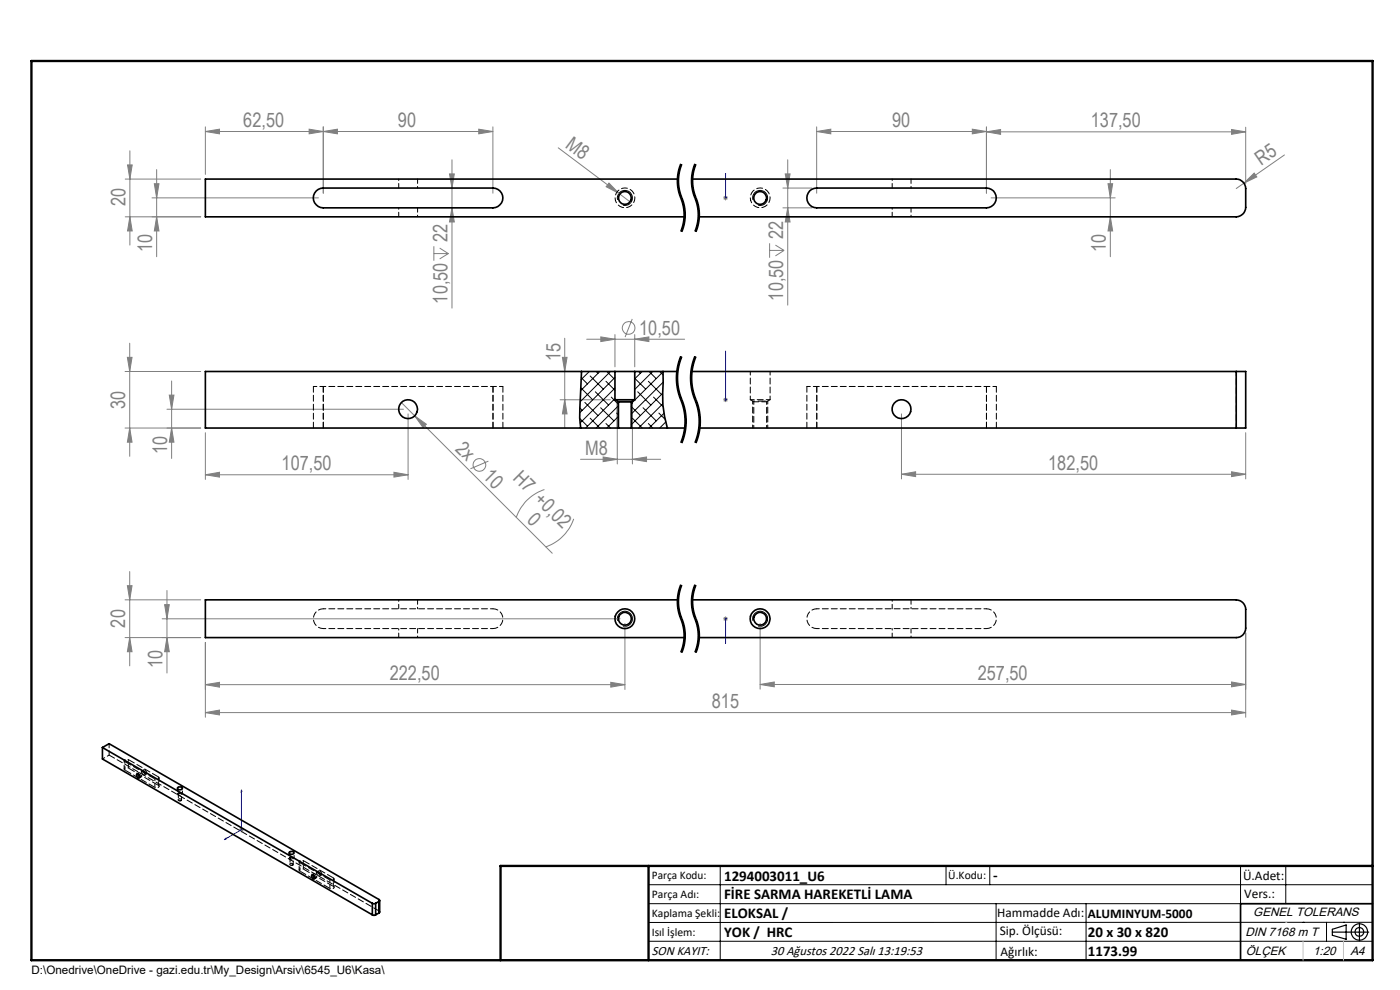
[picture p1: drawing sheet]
<svg xmlns="http://www.w3.org/2000/svg" width="297mm" height="210mm" viewBox="0 0 297 210" stroke-linecap="round" stroke-linejoin="round" font-family="sans-serif">
<g fill="none" stroke="#808080" stroke-width=".21">
<path d="M26.6 38h16M27.1 35h.9l-.4 3zM27.6 32v20M32.7 39h1l-.5 3zM33.2 36v18.5M43.6 27.9l3-.5v1zM43.6 26.9v10.1M43.6 27.9h61M65.6 27.4l3 .5-3 .5zM68.6 27.9l3-.5v1zM68.6 26.9v14.1M95.4 36.9h1l-.5 3z"/>
<path d="M95.9 33.9v31.5M101.6 27.4l3 .5-3 .5zM104.6 26.9v14.1M118.4 31.4l12.9 9.6M129.2 38.8l2.1 2.2-2.7-1.4zM166.1 39.9h6.2M166.6 36.9h1l-.5 3zM167.1 33.9v30.8M173.2 27.9l3-.5v1zM173.2 27.9h36.1M173.2 26.9v14.1M206.3 27.4l3 .5-3 .5z"/>
<path d="M209.3 28l3-.5v1zM209.3 26.9v14.1M209.3 28h55M235.1 39h.9l-.5 3zM235.5 36v18.5M261.3 27.5l3 .5-3 .5zM263.9 38.8l2.2-2.1 .5 .8zM263.9 38.8l-1.6 1.2M264.3 27v12M272.5 32.9l-8.6 5.9M26.6 46h16M27.6 46l.4 3h-.9z"/>
<path d="M32.2 42h35.4M33.2 46l.5 3h-1zM92 52.2v3.1M92 53.8h3.1M93.3 52.6l1.8 1.2M95.1 53.8l-1.8 1.1M95.9 44.1l.5 3h-1zM131.3 41l2.5 2M153.4 42h1M153.6 41.6l.7 .7M153.9 41.5v1M154.3 41.6l-.7 .7"/>
<path d="M163.3 51.6v3.1M163.3 53.1h3M164.5 52l1.8 1.1M166.1 44.1h6.2M166.3 53.1l-1.8 1.2M167.1 44.1l.5 3h-1zM210.3 42h26.3M235.5 46l.5 3h-.9zM26.5 78.8h16.1M27 75.8h1l-.5 3zM27.5 72.8v24M119.3 75.8h1l-.5 3z"/>
<path d="M119.8 71.7v19.1M124.5 72h20.7M127.5 71.5l3 .5-3 .5zM130.5 71v6.8M134.1 67.7l-1.5 3.8M134.7 72l3-.5v1zM134.7 71v6.8M27.5 90.8l.5 3h-1zM35.4 86.8h50.2M35.9 83.8h1l-.5 3zM36.4 90.8l.5 3h-1zM36.4 80.8v16.5"/>
<path d="M42.6 90.8h-16.1M43.6 91.8v9.9M85.2 85.4l2.8 2.8M86.6 87.8v13.9M88 88.2l2.5 1.8-.8 .7zM88 88.2l29.2 29.2M103.6 97.8l-3.8 1.6M118.8 84.8h10.7M119.8 84.8l.5 3h-1zM123.2 97.4h17M128 96.9l3 .5-3 .5zM131 85.8v12.6"/>
<path d="M134.2 97.4l3-.5v1zM134.2 85.8v12.6M153.4 84.8h1M153.6 84.4l.7 .8M153.9 84.3v1M154.3 84.4l-.7 .8M191.2 87.8v13.8M264.3 91.8v9.8M43.6 100.7l3-.5v1zM43.6 100.7h43M83.6 100.2l3 .5-3 .5zM115.5 103.8a9.4 9.4 0 0 0-6 6"/>
<path d="M121.7 110.1a9.6 9.6 0 0 1-6 5.9M191.2 100.6l3-.5v1zM191.2 100.6h73.1M261.3 100.1l3 .5-3 .5zM26.5 135.2h16.1M26.5 127.2h16.1M27 124.2h1l-.5 3zM27.5 121.2v20M27.5 135.2l.5 3h-1zM34.4 131.3h97.2M34.9 128.3h1l-.5 3zM35.4 125.3v17.5"/>
<path d="M35.4 135.2l.5 3h-1zM43.6 136.3v15.8M132.6 132.2v14.1M153.4 131.3h1M153.6 130.9l.7 .7M153.9 130.8v1M154.3 130.9l-.7 .7M161.3 132.2v14M264.3 134.3v17.8M43.6 145.2l3-.5v1.1zM43.6 151.2l3-.6v1.1zM43.6 145.2h89"/>
<path d="M43.6 151.2h220.7M129.6 144.7l3 .5-3 .6zM161.3 145.2l3-.5v1zM161.3 145.2h103M261.3 144.7l3 .5-3 .5zM261.3 150.6l3 .6-3 .5zM50.7 176h1.1M50.9 175.6l.7 .7M51.2 175.5v1M51.6 175.6l-.7 .7"/>
<circle cx="133.3" cy="69.6" r="1.34"/>
<circle cx="101.7" cy="98.6" r="1.35"/>
</g>
<g fill="none" stroke="#000" stroke-width=".21">
<path d="M143.6 38.2l.2 2.1 .9 2.5M143.8 36.4l-.2 1.8M144.1 39.9l.1 .4M144.2 35.1l-.4 1.3M144.4 34.7l-.2 .4M144.5 34.8a9.7 9.7 0 0 0 .3 8 9.3 9.3 0 0 1-.3 6.3M144.7 34.9l-.6 2.4v2.6M146.6 38.2l.2 2.1 .7 2.1M146.8 36.4l-.2 1.8M147.1 39.9l.1 .4M147.2 35.1l-.4 1.3M147.4 34.7l-.2 .4"/>
<path d="M147.5 34.8a9.7 9.7 0 0 0 .3 8 9.3 9.3 0 0 1-.3 6.3M147.7 34.9l-.6 2.4v2.6M131 42.4a1.6 1.6 0 0 1 1.4-2 1.6 1.6 0 0 1 1.8 1.7 1.6 1.6 0 0 1-2 1.4M144.2 40.3l.3 1.2M144.5 41.5l.6 1.6 .3 1.8M144.7 42.8l.4 2.5-.3 2.6M144.7 48.3l-.3 .8M144.8 47.9l-.1 .4M145.4 44.9a9.5 9.5 0 0 1-.7 4.3M147.2 40.3l.3 1.2M147.5 42.4a9.1 9.1 0 0 1 .3 5.5M147.5 48.7l-.1 .4"/>
<path d="M147.5 41.5l.6 1.6 .3 1.8M147.8 47.9l-.3 .8M148.4 44.9a9.5 9.5 0 0 1-.7 4.3M159.7 42.4a1.6 1.6 0 0 1 1.4-2 1.6 1.6 0 0 1 1.7 1.7 1.6 1.6 0 0 1-2 1.4M143.8 79.9l.2 2.5 .6 2.1M144.4 75.5a12.1 12.1 0 0 0-.8 6.9M144.5 76.1l-.5 1.9-.2 2M144.5 75.6a12.4 12.4 0 0 0 .4 10.1 11.9 11.9 0 0 1-.4 8.3M144.7 75.7l-.2 .4M146.8 79.9l.1 2 .5 1.9M147.4 76.6l-.4 1.4-.2 2M147.4 75.5a12.1 12.1 0 0 0-.8 6.9"/>
<path d="M147.5 76.1l-.1 .5M147.5 75.6a12.4 12.4 0 0 0 .4 10.1 11.9 11.9 0 0 1-.4 8.3M147.7 75.7l-.2 .4M131 90.8v-5.7h3.2v5.7M143.6 82.4l.9 2.9M144.5 85.3l.6 1.9 .2 1.9M144.6 84.5l.1 .2zM144.7 84.7a12.1 12.1 0 0 1 .7 6.9M145.3 89.1l-.2 2.5-.7 2.3M145.4 91.6l-.7 2.4M146.6 82.4l.9 2.9M147.4 83.8l.1 .5"/>
<path d="M147.5 84.3a12.4 12.4 0 0 1 .9 7.3M147.5 85.3l.6 1.9 .2 1.9M148.3 89.1l-.2 2.5-.7 2.3M148.4 91.6l-.7 2.4M131 131.7a1.6 1.6 0 0 1 1.4-2 1.6 1.6 0 0 1 1.8 1.7 1.6 1.6 0 0 1-2 1.4M143.9 125.2a10.1 10.1 0 0 0 .8 6.9M144.1 124.8l-.2 .4M144.4 124l-.3 .8M144.4 124.9a9.1 9.1 0 0 0 .2 6.1M144.5 124.1a9.7 9.7 0 0 0 .3 7.9 9.3 9.3 0 0 1-.3 6.4M144.6 131l.1 .2zM144.7 132.1l.1 .4"/>
<path d="M144.7 137.5l-.3 .8M144.7 131.2a9.5 9.5 0 0 1 0 7.3M144.7 124.1l-.3 .8M144.8 132.5l.3 2.5-.4 2.5M146.9 125.2a9.7 9.7 0 0 0 .6 6.5M147.1 124.8l-.2 .4M147.4 124l-.3 .8M147.4 124.9a9.7 9.7 0 0 0 .6 7.1 9.5 9.5 0 0 1-.3 6.5M147.5 131.7l.3 .8M147.5 137.9l-.1 .4M147.5 124.1a9.7 9.7 0 0 0 .3 7.9 9.3 9.3 0 0 1-.3 6.4M147.7 124.1l-.3 .8"/>
<path d="M147.8 132.5a9.2 9.2 0 0 1-.3 5.4M159.7 131.7a1.6 1.6 0 0 1 1.4-2 1.6 1.6 0 0 1 1.7 1.7 1.6 1.6 0 0 1-2 1.4M137.6 187.7h153.6M137.6 191.7h153.6M137.6 199.7h153.6M152.8 183.7v20M200.7 183.7v4M210 183.7v4M211.3 191.7v12M230.4 191.7v12M263.2 183.7v20M272.8 183.7v8"/>
<path d="M276.4 195.6h.1M281.4 195.6v4.1M285 195.6h.1M291.2 195.6l-153.6 .1"/>
</g>
<path d="M161.7 85.1h1.2M37.9 169.8a.31 .31 0 0 0 .4 .1 .31 .31 0 0 0 .1-.4 .31 .31 0 0 0-.4-.1 .31 .31 0 0 0-.1 .4M61.6 183.5a.31 .31 0 0 0 .4 .1 .31 .31 0 0 0 .1-.4 .31 .31 0 0 0-.4-.1 .31 .31 0 0 0-.1 .4" fill="none" stroke="#000" stroke-width=".21" stroke-dasharray="1.3 .6" stroke-dashoffset=".6" stroke-linecap="butt"/>
<path d="M159.7 85.1h1.6" fill="none" stroke="#000" stroke-width=".21" stroke-dasharray="1.3 .6" stroke-dashoffset=".8" stroke-linecap="butt"/>
<path d="M144.5 75.6a11.9 11.9 0 0 0 0 9.2M147.5 75.6a11.9 11.9 0 0 0 0 9.2M144.5 84.8a11.9 11.9 0 0 1 0 9.2M147.5 84.8a11.9 11.9 0 0 1 0 9.2" fill="none" stroke="#000" stroke-width=".21" stroke-dasharray="6.3 1.3 1.3 1.3" stroke-dashoffset="3.5" stroke-linecap="butt"/>
<path d="M144.5 34.8a9.3 9.3 0 0 0 0 7.2M147.5 34.8a9.3 9.3 0 0 0 0 7.2M144.5 42a9.3 9.3 0 0 1 0 7.1M147.5 42a9.3 9.3 0 0 1 0 7.1M144.5 124.1a9.3 9.3 0 0 0 0 7.1M144.5 131.2a9.3 9.3 0 0 1 0 7.2M147.5 124.1a9.3 9.3 0 0 0 0 7.1M147.5 131.2a9.3 9.3 0 0 1 0 7.2" fill="none" stroke="#000" stroke-width=".21" stroke-dasharray="6.3 1.3 1.3 1.3" stroke-dashoffset="4.6" stroke-linecap="butt"/>
<g fill="none" stroke="#000" stroke-width=".25">
<path d="M282.6 197.7h7.8M282.6 197.1l3-.9v3l-3-.8zM288.4 195.8v3.8M106.2 203.7h185"/>
<circle cx="288.4" cy="197.7" r="1.74"/>
<circle cx="288.4" cy="197.7" r=".93"/>
</g>
<g fill="none" stroke="#00f" stroke-width=".21">
<path d="M153.9 36.8v.5v-.5M153.9 36.8v5.2M153.9 41.9v.2zM153.9 42h.1M153.9 74.5v.5v-.5M153.9 74.5v10.3M153.9 84.7v.2zM153.9 84.8h.1M153.9 136.4v-.5v.5M153.9 131.1v.3zM153.9 131.3h.1M153.9 131.3v5.1"/>
<path d="M47.6 178.1l.3-.3v.2zM51.2 167.6l.1 .3-.1 .1zM51.2 167.6v8.4l-3.6 2.1"/>
</g>
<path d="M159.7 85.1v5.7M162.9 90.8v-5.7" fill="none" stroke="#000" stroke-width=".21" stroke-dasharray="1.3 .6" stroke-dashoffset=".6"/>
<path d="M161.3 85.1h.4" fill="none" stroke="#000" stroke-width=".21" stroke-dasharray="1.3 .6"/>
<path d="M291.2 191.7h-28v12" fill="none" stroke="#000" stroke-width=".35"/>
<path d="M6.7 12.9h284.5v190.8h-284.5zM137.6 183.7v20M291.2 183.7h-185v20" fill="none" stroke="#000" stroke-width=".5"/>
<path d="M276.4 199.7v4M285 199.7v4" fill="none" stroke="#c0c0c0" stroke-width=".21"/>
<path d="M272.8 195.6h.1" fill="none" stroke="#c0c0c0" stroke-width=".25"/>
<g fill="#00f">
<path d="M153.9 84.7v.2zM153.9 74.5v.5z"/>
<path d="M47.6 178.1l.3-.1v-.2zM51.2 167.6v.4l.1-.1zM153.9 135.9v.5zM153.9 131.1v.3z"/>
<path d="M153.9 36.8v.5zM153.9 41.9v.2z"/>
</g>
<g fill="#808080">
<path d="M129.2 38.8l2.1 2.2-2.7-1.4z"/>
<path d="M263.9 38.8l2.2-2.1 .5 .8z"/>
<path d="M88 88.2l2.5 1.8-.8 .7z"/>
<path d="M134.2 97.4l3-.5v1zM128 96.9l3 .5-3 .5zM65.6 27.4l3 .5-3 .5zM43.6 27.9l3-.5v1z"/>
<path d="M43.6 145.2l3-.5v1.1zM129.6 144.7l3 .5-3 .6zM161.3 145.2l3-.5v1zM261.3 144.7l3 .5-3 .5zM43.6 151.2l3-.6v1.1zM261.3 150.6l3 .6-3 .5zM209.3 28l3-.5v1zM261.3 27.5l3 .5-3 .5z"/>
<path d="M68.6 27.9l3-.5v1zM101.6 27.4l3 .5-3 .5z"/>
<path d="M127.5 71.5l3 .5-3 .5zM134.7 72l3-.5v1z"/>
<path d="M206.3 27.4l3 .5-3 .5zM173.2 27.9l3-.5v1z"/>
<path d="M191.2 100.6l3-.5v1zM261.3 100.1l3 .5-3 .5z"/>
<path d="M83.6 100.2l3 .5-3 .5zM43.6 100.7l3-.5v1z"/>
<path d="M27.5 135.2l.5 3h-1zM27 124.2h1l-.5 3zM27.6 46l.4 3h-.9zM27.1 35h.9l-.4 3z"/>
<path d="M35.9 83.8h1l-.5 3zM36.4 90.8l.5 3h-1z"/>
<path d="M119.3 75.8h1l-.5 3zM119.8 84.8l.5 3h-1zM34.9 128.3h1l-.5 3zM35.4 135.2l.5 3h-1zM95.4 36.9h1l-.5 3zM95.9 44.1l.5 3h-1zM32.7 39h1l-.5 3zM33.2 46l.5 3h-1zM235.1 39h.9l-.5 3zM235.5 46l.5 3h-.9zM166.6 36.9h1l-.5 3zM167.1 44.1l.5 3h-1z"/>
<path d="M27.5 90.8l.5 3h-1zM27 75.8h1l-.5 3z"/>
</g>
<g fill="none" stroke="#000" stroke-width=".21">
<path d="M125 78.8l-1.7 1.7M125.2 79.8l2.8 2.7M126.5 78.8l.4 .4M127.2 78.8l-4 4.1M128.7 78.8l1.5 1.5M129.5 78.8l-6.4 6.4M135.5 78.8l.4 .4M136.2 78.8l-1.5 1.6M137.7 78.8l1.5 1.5M138.5 78.8l-3.8 3.8M139.9 78.8l.8 .7M140.7 78.9l-6.8 6.7"/>
<path d="M123 88.8l1.6 1.6M123 86.5l.5 .6M123.2 82.3l2.5 2.5M123.3 80.1l1.3 1.3M124.1 85.4l2.8 2.8M125.2 88.7l2 2.1M126.3 83.1l2.8 2.8M127.4 86.5l2.8 2.8M128.6 89.8l.9 1M128.6 80.9l1.9 1.9M129.7 84.2l1.5 1.6M130.5 80.1l-7.5 7.5"/>
<path d="M130.5 82.3l-7.5 7.4M130.5 84.6l-6.3 6.2M130.8 87.6l.4 .4M131.2 86.1l-4.7 4.7M131.2 88.3l-2.5 2.5M131.2 90.5l-.2 .3M133.9 86.2l2 2M134.2 88.7l2 2.1M134.7 84.7v.1M134.7 80.2l2.3 2.3M135.3 83.1l2.8 2.8M136.4 86.5l2.8 2.8"/>
<path d="M137.5 89.8l1 1M137.5 80.9l2.8 2.8M138.6 84.2l2.1 2M139.8 87.6l1.3 1.4M140.6 83.4l-6.7 6.7M140.6 85.6l-5.1 5.2M140.7 81.1l-6.8 6.7M140.9 87.7l-3.2 3.1M141.3 89.5l-1.4 1.3"/>
</g>
<g fill="none" stroke="#000" stroke-width=".35">
<path d="M143.8 38h-100.2v8h101.6M146.8 38h115.5a2.05 2.05 0 0 1 2 2v4a2.05 2.05 0 0 1-2 2h-114.1M67.1 40.5l.9-.5 .6-.1h36a2.1 2.1 0 0 1 2.1 2.1 2.1 2.1 0 0 1-2.1 2.1h-36a2.1 2.1 0 0 1-2-1.3 2.1 2.1 0 0 1 .5-2.3zM171.8 40.5l.4-.3 1-.3h36.1a2.1 2.1 0 0 1 2 2.1 2.1 2.1 0 0 1-2 2.1h-36.1a2.12 2.12 0 0 1-1.9-1.3 2.12 2.12 0 0 1 .5-2.3zM123.4 78.8l-.2 3.2a49.9 49.9 0 0 0 0 8.8M130.5 78.8h4.2M130.5 78.8h-86.9v12h87.6M130.5 78.8v6M134.7 78.8h9M134.7 78.8v6M140.7 78.8v2.3a24.1 24.1 0 0 0 .9 9.7M146.7 78.8h115.6"/>
<path d="M262.3 78.8h2v12h-2M262.3 78.8v12M130.5 84.8h4.2M130.5 84.8l.7 .5M131.2 85.3h2.7M131.2 90.8h2.7M131.2 85.3v5.5M133.9 90.8h11.4M133.9 85.3v5.5M134.7 84.8l-.8 .5M148.3 90.8h114M143.8 127.2h-100.2v8h101.6"/>
<path d="M146.8 127.2h115.5a2.05 2.05 0 0 1 2 2v4a1.99 1.99 0 0 1-2 2h-114.1M21.7 158.6l1.4-.8 57.4 33v.3l-.1 .1M21.7 158.6l57.3 33M21.7 158.6v2.4l57.3 33.1M29 164.2a.51 .51 0 0 1 .6 .2 .51 .51 0 0 1-.1 .6 .61 .61 0 0 1-.5-.8zM29.3 164.2l.4 .6M37.7 167.1l.1-.1a.49 .49 0 0 1 .5-.1 .49 .49 0 0 1 .3 .5l-.2 .1a.42 .42 0 0 1-.5 .1 .42 .42 0 0 1-.2-.5zM61.4 180.8l.2-.2a.39 .39 0 0 1 .5 0 .39 .39 0 0 1 .1 .5 .49 .49 0 0 1-.5 .1 .49 .49 0 0 1-.3-.4zM66.1 185.7a.48 .48 0 0 1 .6 .2 .48 .48 0 0 1-.1 .6l-.4-.4zM66.4 185.6l.4 .6M79 191.6h.7M79 194.1h.7"/>
<path d="M79 191.6v2.5M79.7 191.6v2.5M80.4 191.2l-.7 .4M80.4 191.2v2.5M80.4 193.7l-.7 .4M80.5 191v2.5l-.1 .2"/>
<circle cx="132.6" cy="42" r="1.36"/>
<circle cx="161.2" cy="42" r="1.36"/>
<circle cx="86.6" cy="86.8" r="1.99"/>
<circle cx="191.3" cy="86.8" r="2"/>
<circle cx="132.6" cy="131.2" r="2.1"/>
<circle cx="132.6" cy="131.2" r="1.37"/>
<circle cx="161.2" cy="131.2" r="2.1"/>
<circle cx="161.3" cy="131.2" r="1.36"/>
</g>
<g fill="none" stroke="#000" stroke-width=".21" stroke-dasharray="1.3 .6">
<path d="M66.5 82v8.8M68.6 82v8.8M104.6 82v8.8M106.7 90.8v-8.8M171.2 82v8.8M173.3 82v8.8M209.3 82v8.8M211.4 90.8v-8.8M23.2 160.2l57.2 33M29.4 163.9l-.3 .2M29.6 165l.3-.2M30 164.6l-.1 .2h-.2"/>
<path d="M30.5 163.3l-.3 .2M30.7 164.4l.3-.2M66.5 185.4l-.3 .2M66.7 186.4l.3-.2M67.2 186l-.2 .2h-.2M67.6 184.7l-.3 .2M67.8 185.8l.3-.2M80.4 193.2l.2 .2"/>
</g>
<path d="M159.2 78.8v6M68.6 82h-2.1M106.7 82h-2.1M163.4 84.8v-6M173.3 82h-2.1M211.4 82h-2.1" fill="none" stroke="#000" stroke-width=".21" stroke-dasharray="1.3 .6" stroke-dashoffset=".5"/>
<g fill="none" stroke="#000" stroke-width=".21" stroke-dasharray="1.3 .6" stroke-dashoffset=".7">
<path d="M130.6 42.5a2.1 2.1 0 0 1 2.4-2.6 2.1 2.1 0 0 1 1.3 3.3 2.1 2.1 0 0 1-3.5-.2l-.2-.5M159.2 42.5a2.1 2.1 0 0 1 2.4-2.6 2.1 2.1 0 0 1 1.4 3.3 2.1 2.1 0 0 1-3.5-.2l-.3-.5M104.6 82h-36M159.9 85.2v5.6M162.6 90.8v-5.6M209.3 82h-36M68.6 129.1h36M104.6 133.3h-36M173.3 129.1h36M209.3 133.3h-36M26.5 161.5a.36 .36 0 0 1 0-.5 .36 .36 0 0 1 .5 0l.2 .1M26.5 163.3a.36 .36 0 0 1 0-.5 .36 .36 0 0 1 .5 0l.2 .1"/>
<path d="M33.6 164.8a.36 .36 0 0 1 0 .5 .36 .36 0 0 1-.5 0l-.2-.1M33.6 166.6a.36 .36 0 0 1 0 .5 .36 .36 0 0 1-.5 0l-.2-.1M63.6 183a.36 .36 0 0 1 0-.5 .36 .36 0 0 1 .5 0l.3 .1M63.6 184.8a.36 .36 0 0 1 0-.5 .36 .36 0 0 1 .5 0h.3M70.7 186.2a.36 .36 0 0 1 0 .5 .36 .36 0 0 1-.5 0h-.2M70.7 188a.36 .36 0 0 1 0 .5 .36 .36 0 0 1-.5 0h-.2"/>
</g>
<path d="M159.2 84.8h4.2M159.2 84.8l.7 .4M162.6 85.2l.8-.4M23.2 157.7v2.5M80.4 190.8v2.4" fill="none" stroke="#000" stroke-width=".21" stroke-dasharray="1.3 .6" stroke-dashoffset=".4"/>
<path d="M159.9 85.2h2.7M68.6 133.3a2.1 2.1 0 0 1-2.1-2.1 2.1 2.1 0 0 1 2.1-2.1M104.6 129.1a2.1 2.1 0 0 1 2.1 2.1 2.1 2.1 0 0 1-2.1 2.1M173.3 133.3a2.1 2.1 0 0 1-2.1-2.1 2.1 2.1 0 0 1 2.1-2.1M209.3 129.1a2.1 2.1 0 0 1 2.1 2.1 2.1 2.1 0 0 1-2.1 2.1" fill="none" stroke="#000" stroke-width=".21" stroke-dasharray="1.3 .6" stroke-dashoffset=".2"/>
<path d="M262.3 78.8v12M30.1 163.7a.43 .43 0 0 0 .1 .5 .43 .43 0 0 0 .6 0v-.1a.39 .39 0 0 0-.2-.5 .39 .39 0 0 0-.5 .1M31.1 163.9a.43 .43 0 0 0-.2-.5 .43 .43 0 0 0-.5 .1v.1a.39 .39 0 0 0 .2 .5 .39 .39 0 0 0 .5-.2M37.8 168.2a.36 .36 0 0 0 0 .5 .36 .36 0 0 0 .5 0 .33 .33 0 0 0 .4-.4 .33 .33 0 0 0-.5-.2l-.4 .1M61.5 181.9a.36 .36 0 0 0 0 .5 .36 .36 0 0 0 .5 0 .33 .33 0 0 0 .4-.4 .33 .33 0 0 0-.5-.2l-.4 .1M67.2 185.2a.43 .43 0 0 0 .2 .5 .43 .43 0 0 0 .5-.1v-.1a.39 .39 0 0 0-.2-.5 .39 .39 0 0 0-.5 .2M68.2 185.4a.43 .43 0 0 0-.1-.5 .43 .43 0 0 0-.6 0v.1a.39 .39 0 0 0 .2 .5 .39 .39 0 0 0 .5-.1" fill="none" stroke="#000" stroke-width=".21" stroke-dasharray="1.3 .6" stroke-dashoffset=".3"/>
<g fill="none" stroke="#000" stroke-width=".21" stroke-dasharray="1.3 .6" stroke-dashoffset=".9">
<path d="M26.3 161.3v1.8M26.5 161.5v1.8M27.2 161.1v1.8M32.9 165.2v1.8M33.6 164.8v1.8M33.8 166.8v-1.8M37.9 168.4a.28 .28 0 0 0 .3 .3 .28 .28 0 0 0 .2-.3h-.5M38.4 169.8a.3 .3 0 0 1-.3 .1 .3 .3 0 0 1-.2-.4 .29 .29 0 0 1 .4-.1 .29 .29 0 0 1 .1 .4M61.6 182.1a.28 .28 0 0 0 .3 .3 .28 .28 0 0 0 .2-.3h-.5M62.1 183.5a.3 .3 0 0 1-.3 0 .3 .3 0 0 1-.2-.3 .29 .29 0 0 1 .4-.1 .29 .29 0 0 1 .1 .4M63.5 182.8v1.8M63.6 183v1.8"/>
<path d="M64.4 182.6v1.7M70 186.7v1.8M70.7 186.2v1.8M70.9 188.2v-1.8"/>
</g>
<path d="M27.2 161.1l6.4 3.7M27.2 162.9l6.4 3.7M32.9 165.2l-6.4-3.7M32.9 167l-6.4-3.7M64.4 182.6l6.3 3.6M64.4 184.3l6.3 3.7M70 186.7l-6.4-3.7M70 188.5l-6.4-3.7" fill="none" stroke="#000" stroke-width=".21" stroke-dasharray="1.3 .6" stroke-dashoffset="-.2"/>
<path d="M29.3 164.1a.34 .34 0 0 1 .4-.2 .34 .34 0 0 1 .3 .4v.3M37.7 167.2v1.2M37.8 168.5v1.2M38.5 169.7v-1.2M38.7 168.4v-1.2M61.3 180.9v1.2M61.5 182.2v1.1M62.2 183.3v-1.1M62.4 182.1v-1.2M66.4 185.6a.34 .34 0 0 1 .5-.3 .34 .34 0 0 1 .2 .5l.1 .2" fill="none" stroke="#000" stroke-width=".21" stroke-dasharray="1.3 .6" stroke-dashoffset=".6"/>
<path d="M23.2 160.2l-1.5 .8" fill="none" stroke="#000" stroke-width=".21" stroke-dasharray="1.3 .6" stroke-dashoffset=".8"/>
<g fill="none" stroke="#000" stroke-width=".21" stroke-dasharray="1.3 .6" stroke-dashoffset="1">
<path d="M84.6 38v1.9M88.6 39.9v-1.9M189.3 38v1.9M193.3 39.9v-1.9M84.6 44.1v1.9M88.6 46v-1.9M189.3 44.1v1.9M193.3 46v-1.9M84.6 127.2v1.9M84.6 133.3v1.9M88.6 129.1v-1.9M88.6 135.2v-1.9"/>
<path d="M189.3 127.2v1.9M189.3 133.3v1.9M193.3 129.1v-1.9M193.3 135.2v-1.9"/>
</g>
<g font-size="4.2" fill="#808080">
<text x="51.6" y="26.9">62,50</text>
<text x="84.4" y="26.9">90</text>
<text x="189.2" y="26.9">90</text>
<text x="231.4" y="27">137,50</text>
<text x="119.8" y="31.2" transform="rotate(37 119.8 31.2)">M8</text>
<text x="267.6" y="35.2" transform="rotate(-35 267.6 35.2)">R5</text>
<text x="26.6" y="43.8" transform="rotate(-90 26.6 43.8)">20</text>
<text x="32.3" y="53.5" transform="rotate(-90 32.3 53.5)">10</text>
<text x="94.9" y="51.4" transform="rotate(-90 94.9 51.4)">22</text>
<text x="166.2" y="50.7" transform="rotate(-90 166.2 50.7)">22</text>
<text x="234.6" y="53.5" transform="rotate(-90 234.6 53.5)">10</text>
<text x="94.9" y="64.4" transform="rotate(-90 94.9 64.4)">10,50</text>
<text x="166.2" y="63.7" transform="rotate(-90 166.2 63.7)">10,50</text>
<text x="135.6" y="71">10,50</text>
<text x="118.9" y="76.6" transform="rotate(-90 118.9 76.6)">15</text>
<text x="26.6" y="86.7" transform="rotate(-90 26.6 86.7)">30</text>
<text x="96.5" y="95.4" transform="rotate(45 96.5 95.4)">2x</text>
<text x="35.5" y="96.3" transform="rotate(-90 35.5 96.3)">10</text>
<text x="59.7" y="99.7">107,50</text>
<text x="102.3" y="101.2" transform="rotate(45 102.3 101.2)">10</text>
<text x="108.7" y="101.6" transform="rotate(45 108.7 101.6)">H7 +0,02</text>
<text x="124.1" y="96.5">M8</text>
<text x="222.4" y="99.6">182,50</text>
<text x="111.6" y="110.6" transform="rotate(45 111.6 110.6)">0</text>
<text x="26.6" y="133.1" transform="rotate(-90 26.6 133.1)">20</text>
<text x="34.5" y="141.8" transform="rotate(-90 34.5 141.8)">10</text>
<text x="82.7" y="144.3">222,50</text>
<text x="207.4" y="144.2">257,50</text>
<text x="151" y="150.2">815</text>
</g>
<g font-size="3.2">
<text x="153.6" y="186.8">1294003011_U6</text>
<text x="153.6" y="190.8">FİRE SARMA HAREKETLİ LAMA</text>
<text x="210.7" y="186.6">-</text>
<text x="153.6" y="194.8">ELOKSAL /</text>
<text x="153.6" y="198.8">YOK / HRC</text>
<text x="230.8" y="198.7">20 x 30 x 820</text>
<text x="230.8" y="202.8">1173.99</text>
</g>
<g font-size="2.8">
<text x="263.7" y="186.7">Ü.Adet:</text>
<text x="263.9" y="190.5">Vers.:</text>
<text x="211.5" y="194.5">Hammadde Adı:</text>
<text x="230.8" y="194.7">ALUMINYUM-5000</text>
<text x="138.3" y="202.6">SON KAYIT:</text>
<text x="163.6" y="202.6">30 Ağustos 2022 Salı 13:19:53</text>
<text x="212.1" y="198.4">Sip. Ölçüsü:</text>
<text x="212.2" y="202.7">Ağırlık:</text>
</g>
<g font-size="2.6">
<text x="265.9" y="194.4">GENEL TOLERANS</text>
<text x="264.2" y="198.5">DIN 7168 m T</text>
<text x="264.3" y="202.6">ÖLÇEK</text>
<text x="278.5" y="202.6">1:20</text>
<text x="286.5" y="202.6">A4</text>
</g>
<g font-size="2.5">
<text x="138.3" y="186.4">Parça Kodu:</text>
<text x="138.3" y="190.5">Parça Adı:</text>
<text x="201.2" y="186.5">Ü.Kodu:</text>
<text x="138.3" y="194.5">Kaplama Şekli:</text>
<text x="138.3" y="198.6">Isıl İşlem:</text>
<text x="6.7" y="206.7">D:\Onedrive\OneDrive - gazi.edu.tr\My_Design\Arsiv\6545_U6\Kasa\</text>
</g>
</svg>
